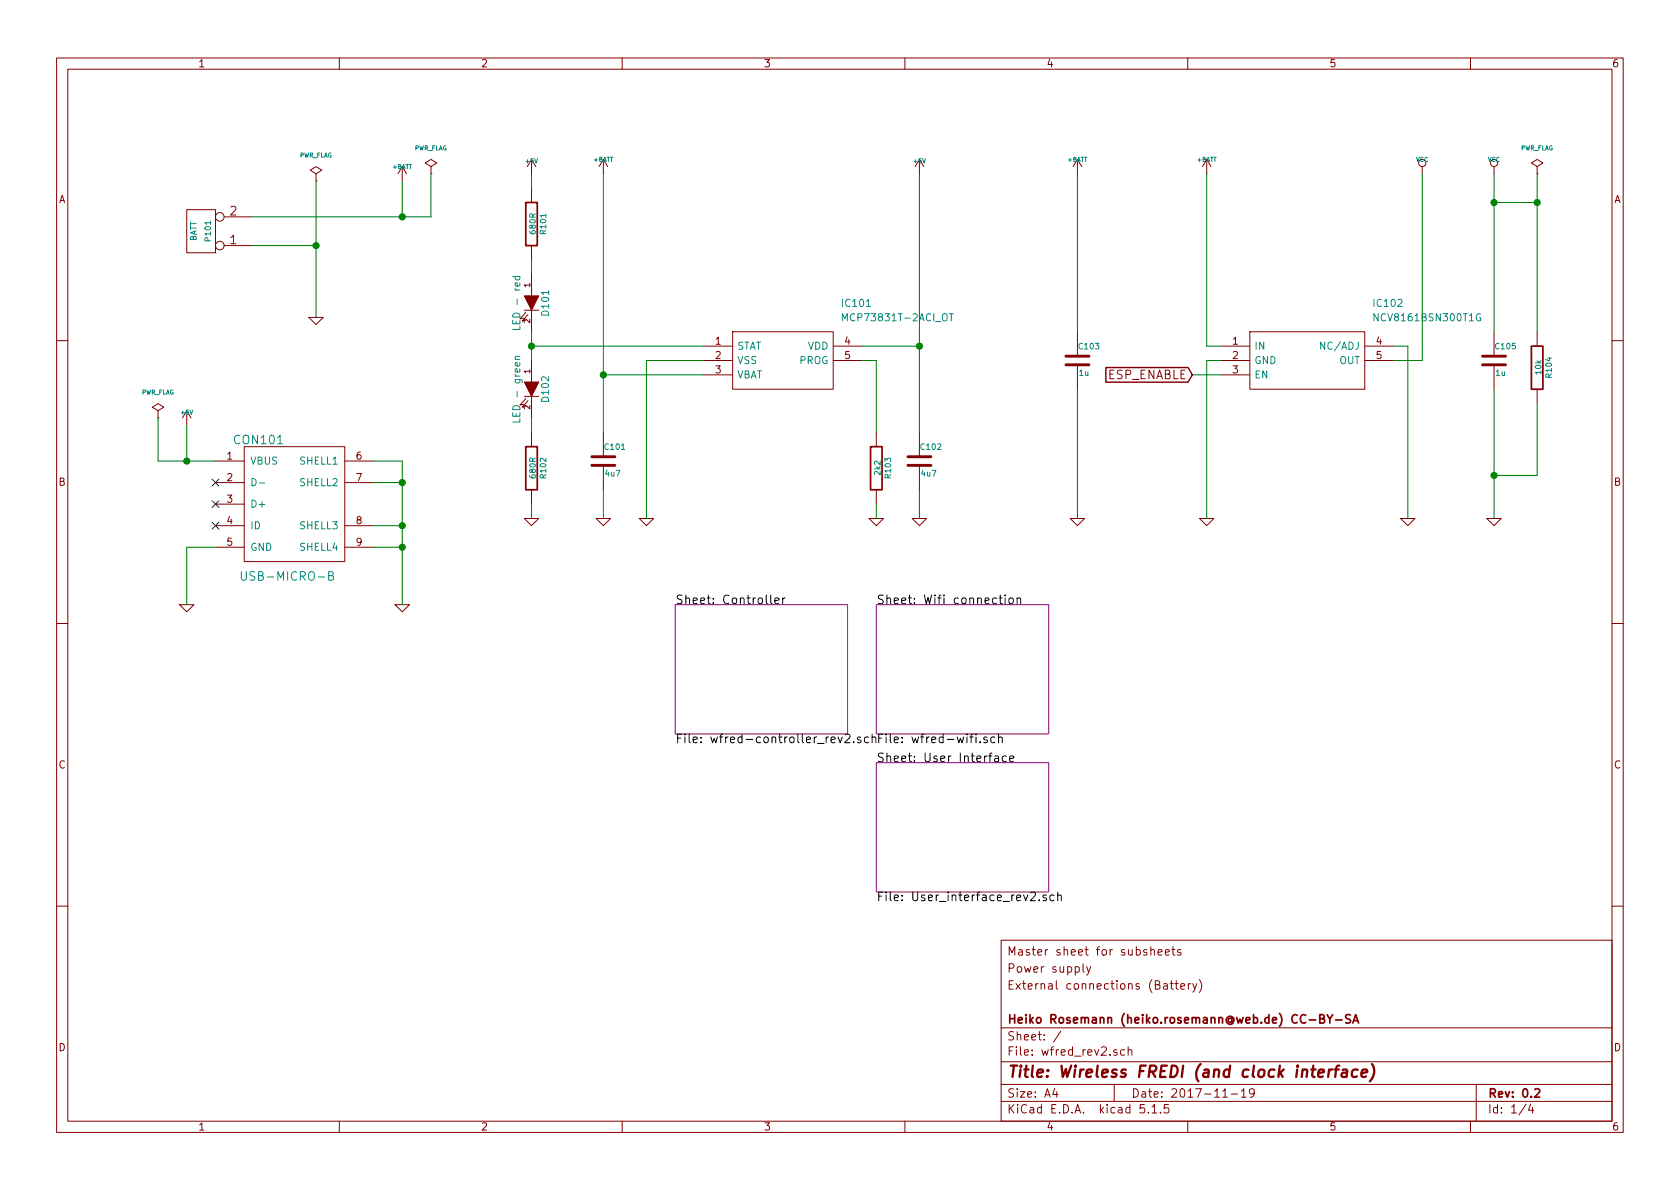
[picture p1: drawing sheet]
<svg xmlns="http://www.w3.org/2000/svg" width="297mm" height="210mm" viewBox="0 0 297 210" stroke-linecap="round" stroke-linejoin="round" font-family="sans-serif">
<g fill="none" stroke="#840000" stroke-width=".18">
<path d="M10 10.3h277v189.9h-277zM12 12.2h273v186.1h-273zM60 10.3v1.9M110 10.3v1.9M160 10.3v1.9M210 10.3v1.9M260 10.3v1.9M33 37.1h5.1v7.6h-5.1zM39.6 38.3h4.8M55.9 30.7l1-.6-1-.6-1 .6 1 .6v1.3M55.9 32h.1M71.1 29.5l-.7 1.2"/>
<path d="M71.1 29.5v2.5M71.1 29.5l.8 1.2M76.2 29.5l1-.7-1-.6-1 .6 1 .7v1.2M76.2 30.7h.1M94 28.2v2.5M94 33.3v2.5M94 28.2l-.8 1.3M94 28.2l.7 1.3M106.7 28.2l-.8 1.3M106.7 28.2v2.5M106.7 28.2l.7 1.3M162.6 28.2v2.5"/>
<path d="M162.6 28.2l-.8 1.3M162.6 28.2l.7 1.3M190.5 28.2v2.5M190.5 28.2l-.8 1.3M190.5 28.2l.8 1.3M213.4 28.2l-.8 1.3M213.4 28.2v2.5M213.4 28.2l.7 1.3M251.5 29.5v1.2M264.2 29.5v1.2M271.8 29.5l1-.7-1-.6-1 .6 1 .7v1.2M271.8 30.7h.1"/>
<path d="M39.6 43.4h4.8M54.6 56.1h2.5l-1.2 1.3zM92.7 54.9h2.5M93 55.2l-1.1 1.2 .7-.1M93.3 55.6l-1 1.2 .7-.2M94 43.4v2.6M94 48.5v3.8M94 54.9v3.8M129.5 58.7h17.8v10.1h-17.8zM190.5 58.7v4.3M221 58.7h20.3v10.1h-20.3zM264.2 58.7v4.3"/>
<path d="M271.8 58.7v2.5M10 60.2h2M27.9 72.6l1.1-.6-1.1-.6-1 .6 1 .6v1.3M27.9 73.9h.1M33 72.6l-.7 1.3M33 72.6v2.6M33 72.6l.8 1.3M43.2 79h17.8v20.3h-17.8zM92.7 70.1h2.5M93.3 70.9l-1 1.1 .7-.1M94 63.7v3.9M94 70.1v3.8"/>
<path d="M94 76.4v2.6M106.7 76.4v4.4M124.5 61.2h5M124.5 63.7h5M124.5 66.3h5M147.3 61.2h5.1M147.3 63.7h5.1M154.9 76.4v2.6M162.6 76.4v4.4M190.5 64.5v4.3M215.9 61.2h5.1M215.9 63.7h5.1"/>
<path d="M215.9 66.3h5.1M241.3 61.2h5.1M241.3 63.7h5.1M264.2 64.5v4.3M271.8 68.8v2.6M285 60.2h2M38.1 81.5h5.1M38.1 85.3h5.1M38.1 89.1h5.1M38.1 93h5.1M38.1 96.8h5.1M61 81.5h5"/>
<path d="M61 85.3h5M61 93h5M61 96.8h5M92.7 91.7h2.5l-1.2 1.3zM94 86.6v2.5M105.4 91.7h2.5l-1.2 1.3zM106.7 82.3v4.3M113 91.7h2.6l-1.3 1.3zM153.7 91.7h2.5l-1.3 1.3zM154.9 86.6v2.5M161.3 91.7h2.5l-1.2 1.3zM162.6 82.3v4.3"/>
<path d="M189.2 91.7h2.6l-1.3 1.3zM212.1 91.7h2.5l-1.2 1.3zM247.6 91.7h2.6l-1.3 1.3zM262.9 91.7h2.5l-1.2 1.3zM10 110.3h2M31.7 106.9h2.6l-1.3 1.3zM69.8 106.9h2.6l-1.3 1.3zM285 110.3h2M10 160.2h2M177 166.3h108v32h-108zM191.5 170.4v1.3l.2 .2M192.1 170.9l.4 1"/>
<path d="M192.8 170.9l-.5 1.4-.2 .1M203.5 168l.2-.1 .3 .1 .1 .9M204.7 168.4l.8-.1-.1-.3-.4-.1-.3 .2 .1 .7h.6M206 168.4l.8-.1-.1-.3-.5-.1-.2 .2 .1 .7h.6M206.9 173.9h.6M207.1 173.4v1.3l.4 .2M207.2 167.9h.5M207.4 167.4v1.3l.3 .2M207.7 173.9h.6M208 173.4v1.3l.3 .2M208.8 174.4l.7-.1-.1-.3-.4-.1-.2 .2v.7h.6M208.8 168a.37 .37 0 0 0-.6 .1l.1 .2 .5 .2v.1l-.2 .3-.4-.1"/>
<path d="M210.1 173.9v1M210.5 173.9l-.4 .3M210.9 173.9l.4 1M211.6 173.9l-.5 1.4-.2 .1M212 173.2a1.71 1.71 0 0 1 0 2.3M285 160.2h2M60 198.3v1.9M110 198.3v1.9M160 198.3v1.9M177 194.8h108M177 191.8h108M177 187.8h108"/>
<path d="M177 181.8h108M186.5 192.5l-.4 1h1M186.8 193v1M187.6 182.3l-1.3 2M197 191.8v3M197.5 185.7a.37 .37 0 0 0-.6 .1l.1 .2 .5 .2 .1 .1-.3 .3-.4-.1M198.8 185.7l-.4-.1-.3 .3 .1 .6 .2 .1 .4-.1M199.5 185.7a.37 .37 0 0 1 .6 .1v.8M199.5 185.1v1.5M202.3 195.3h-.7l-.1 .7 .3-.1 .5 .1 .1 .2-.1 .5-.2 .1-.6-.1M203 196.7v.1M203.7 195.8l.4-.5v1.5"/>
<path d="M203.7 196.8h.8M205.2 196.7v.1M206.6 195.3h-.7l-.1 .7 .2-.1 .6 .1 .1 .2-.1 .5-.2 .1-.6-.1M210 198.3v1.9M216.2 194h.8M217.7 193.5h1.1M219.5 193l.4-.5v1.5M219.5 194h.8M221.8 193.2l-.3 .3h-.3l-.3-.3v-.4l.2-.2 .4-.1 .2 .2a1.13 1.13 0 0 1-.2 1.2l-.4 .1M260 198.3v1.9M261 191.8v6.5M269.8 195.2l-1.2 2"/>
<path d="M270.6 195.2l-.3 1.1h.9M271 195.8v1"/>
<circle cx="38.9" cy="38.3" r=".76"/>
<circle cx="251.5" cy="28.8" r=".63"/>
<circle cx="264.2" cy="28.8" r=".63"/>
<circle cx="38.9" cy="43.4" r=".76"/>
</g>
<path d="M93 35.8h2v7.6h-2zM93 79h2v7.6h-2zM153.9 79h2.1v7.6h-2.1zM270.8 61.2h2v7.6h-2zM234.6 179.4l.5 .8 .5-.8M238.8 179.5l-.6-.1-.3 .3 .1 .4 .7 .3v.4l-.2 .1-.6-.1M233.3 180.1h.6l.2-.1v-.3l-.2-.3h-.6v1.5h.6l.3-.3a.41 .41 0 0 0-.3-.5M235.1 180.2v.7M236.1 180.4h1.2M239.2 180.9l.5-1.5 .5 1.5M239.3 180.5h.8M271.4 192.7l.2-.2h.4l.2 .5-.9 1h.9" fill="none" stroke="#840000" stroke-width=".3"/>
<path d="M235.6 189.1a.55 .55 0 0 0-.7 .4M236 189.1h.7M236.8 188.4l-.4 .1-.1 .2-.2 1.7M237.4 189.2h.8l-.1 1.2M238.2 189.6l-.7 .1a.4 .4 0 0 0-.3 .3 .4 .4 0 0 0 .2 .4l.7-.1M240.1 189.2a.68 .68 0 0 0-1 .3v.8l.2 .1 .6-.1M240.7 189.8l1-.2v-.4l-.6-.1-.3 .3v.9l.1 .1 .6-.1M242.6 188.2a2.31 2.31 0 0 1-.4 3" fill="none" stroke="#840000" stroke-width=".41"/>
<path d="M119.4 106.9h30.5v22.9h-30.5zM154.9 106.9h30.5v22.9h-30.5zM154.9 134.9h30.5v22.8h-30.5z" fill="none" stroke="#840084" stroke-width=".18"/>
<g fill="none" stroke="#000" stroke-width=".18">
<path d="M136.3 105.2v1.3l.2 .3M137 106.2l.7-.1v-.3l-.5-.1-.2 .2 .1 .8h.6M138.4 105.7v1.1M138.8 105.7l-.4 .3M176.6 105.7h.6M176.9 105.2v1.3v.2l.3 .1M177.7 105.2v.2M177.7 105.7v1.1M178.4 105.9l.3-.2 .4 .2 .1 .5-.2 .3-.3 .1-.3-.2zM179.8 105.9l.2-.2 .4 .1 .1 1M179.8 105.7v1.1M148.2 130.3l.3 1 .4-1"/>
<path d="M149.4 129.9l.6-.1 .2 .1 .1 .3-.9 1.1h.9M151 131.2v.1M152.2 130.4a.37 .37 0 0 0-.6 .1l.1 .3 .5 .2-.2 .3h-.4M153.5 130.4l-.4-.1-.3 .3v.4l.2 .3h.5M154.2 130.4h.1a.37 .37 0 0 1 .6 .1v.8M154.2 129.8v1.5M173.3 131.2v.1M174.5 130.4a.37 .37 0 0 0-.6 .1l.1 .3 .6 .2-.2 .3h-.5M175.9 133.8h.6l.1 .9M175.9 130.4l-.4-.1-.3 .3v.4l.1 .3h.6M176.6 134l-.6 .1a.31 .31 0 0 0-.2 .3 .31 .31 0 0 0 .2 .3l.6-.1M176.6 130.4a.37 .37 0 0 1 .6 .1v.8"/>
<path d="M176.6 129.8v1.5M177.9 133.8l-.4-.1-.3 .3v.4l.2 .2h.5M178.5 134.2l.7-.2v-.2l-.5-.1-.2 .2 .1 .7h.6M183.7 159.1v.2M185 158.3h-.4l-.2 .2 .1 .2 .5 .1v.4h-.6M186.4 158.3h-.5l-.2 .1v.7a.48 .48 0 0 0 .7 .1M187 158.4l.2-.1h.4l.1 1M187 157.8v1.5"/>
</g>
<g fill="none" stroke="#008484" stroke-width=".18">
<path d="M90.7 48.9h1.2M91.1 48.9v.3l.2 .3 .6-.1v-.5M91.9 57.7v.6h-1.2M148.9 56.7v-1.2l.5 .9 .4-.9v1.2M167.8 55.5h.8M168.2 55.5v1.2M243.7 55.5v1.2l-.8-1.2v1.2M261.7 55.5a.59 .59 0 0 0-.7 .6 .59 .59 0 0 0 .7 .6l.1-.5h-.2M91.1 63.5h.8M91.9 74v.6h-1.2M91.9 63l-.8 .1v.3l.1 .1M44.6 84.6a.64 .64 0 0 1 .7 .7 .64 .64 0 0 1-.7 .6z"/>
<path d="M45.8 85.4h1M42.7 101.1v1.4a.48 .48 0 0 0 .8 0v-1.4M58.1 101.8l.8-.1v-.5l-.8-.1v1.5h.6l.2-.1 .1-.4-.1-.2-.3-.1"/>
</g>
<g fill="#840000" stroke="#840000" stroke-width=".18">
<path d="M92.7 67.6h2.5l-1.2 2.5z"/>
<path d="M92.7 52.3h2.5l-1.2 2.6z"/>
</g>
<path d="M188.5 64.5h4M188.5 63h4M262.1 64.5h4.1M262.1 63h4.1M104.6 82.3h4.1M104.6 80.8h4.1M160.5 82.3h4.1M160.5 80.8h4.1" fill="none" stroke="#840000" stroke-width=".51"/>
<g fill="none" stroke="#008400" stroke-width=".18">
<path d="M55.9 32v24.1M71.1 32v6.3M76.2 30.7v7.6h-31.8M94 30.7v2.6M106.7 30.7v45.7M162.6 30.7v45.7M190.5 30.7v28M213.4 30.7v30.5h2.5M251.5 30.7v33h-5.1M264.2 30.7v28M264.2 35.8h7.6M271.8 30.7v28"/>
<path d="M44.4 43.4h11.5M94 46v2.5M94 58.7v5M27.9 73.9v7.6h10.2M33 75.2v6.3M94 61.2h30.5M94 73.9v2.5M106.7 66.3h17.8M124.5 63.7h-10.2v28M152.4 63.7h2.5v12.7M152.4 61.2h10.2M190.5 68.8v22.9"/>
<path d="M210.8 66.3h5.1M215.9 63.7h-2.5v28M246.4 61.2h2.5v30.5M264.2 68.8v22.9M271.8 71.4v12.7h-7.6M38.1 96.8h-5.1v10.1M66 81.5h5.1v25.4M66 96.8h5.1M66 93h5.1M66 85.3h5.1M94 89.1v2.6M106.7 86.6v5.1"/>
<path d="M154.9 89.1v2.6M162.6 86.6v5.1"/>
</g>
<path d="M195.5 65h14.6l.7 1.3-.7 1.3h-14.6z" fill="none" stroke="#840000" stroke-width=".25"/>
<g fill="#008400" stroke="#008400" stroke-width=".25">
<circle cx="271.8" cy="35.8" r=".51"/>
<circle cx="71.1" cy="96.8" r=".51"/>
<circle cx="264.2" cy="84.1" r=".51"/>
<circle cx="71.1" cy="38.3" r=".51"/>
<circle cx="71.1" cy="93" r=".51"/>
<circle cx="264.2" cy="35.8" r=".51"/>
<circle cx="71.1" cy="85.3" r=".51"/>
<circle cx="33" cy="81.5" r=".51"/>
<circle cx="94" cy="61.2" r=".51"/>
<circle cx="162.6" cy="61.2" r=".51"/>
<circle cx="106.7" cy="66.3" r=".51"/>
<circle cx="55.9" cy="43.4" r=".51"/>
</g>
<path d="M37.5 92.3l1.2 1.3M37.5 84.7l1.2 1.2M37.5 88.5l1.2 1.3M38.7 92.3l-1.2 1.3M38.7 84.7l-1.2 1.2M38.7 88.5l-1.2 1.3" fill="none" stroke="#000084" stroke-width=".18"/>
<text font-size="2.8" fill="#840000" x="178" y="190.5">Title: Wireless FREDI (and clock interface)</text>
<g font-size="2.1" fill="#840000">
<text x="40.7" y="38.1">2</text>
<text x="40.7" y="43.2">1</text>
<text x="195.8" y="67.1">ESP_ENABLE</text>
<text x="178" y="172">Power supply</text>
<text x="178" y="169">Master sheet for subsheets</text>
<text x="178" y="175">External connections (Battery)</text>
<text x="178" y="184">Sheet: /</text>
<text x="178" y="181">Heiko Rosemann (heiko.rosemann@web.de) CC-BY-SA</text>
<text x="178" y="186.7">File: wfred_rev2.sch</text>
<text x="178" y="196.9">KiCad E.D.A. kicad 5.1.5</text>
<text x="178" y="194.1">Size: A4</text>
<text x="200" y="194.1">Date: 2017-11-19</text>
<text x="263" y="194.1">Rev: 0.2</text>
<text x="263" y="196.9">Id: 1/4</text>
</g>
<g font-size="2.1" fill="#008484">
<text x="41.6" y="78.6">CON101</text>
<text x="43.6" y="102.7">USB-MICRO-B</text>
</g>
<g font-size="2.1">
<text x="119.4" y="106.8">Sheet: Controller</text>
<text x="154.9" y="106.8">Sheet: Wifi connection</text>
<text x="119.4" y="131.4">File: wfred-controller_rev2.sch</text>
<text x="154.9" y="131.4">File: wfred-wifi.sch</text>
<text x="154.9" y="134.8">Sheet: User Interface</text>
<text x="154.9" y="159.4">File: User_interface_rev2.sch</text>
</g>
<g font-size="1.8" fill="#840000">
<text x="35" y="11.9">1</text>
<text x="85" y="11.9">2</text>
<text x="135" y="11.9">3</text>
<text x="185" y="11.9">4</text>
<text x="235" y="11.9">5</text>
<text x="285" y="11.9">6</text>
<text x="10.4" y="35.9">A</text>
<text x="285.4" y="35.9">A</text>
<text x="126.5" y="61">1</text>
<text x="126.5" y="63.5">2</text>
<text x="149.4" y="61">4</text>
<text x="149.4" y="63.5">5</text>
<text x="218" y="61">1</text>
<text x="218" y="63.5">2</text>
<text x="243.4" y="61">4</text>
<text x="243.4" y="63.5">5</text>
<text x="126.5" y="66">3</text>
<text x="218" y="66">3</text>
<text x="40.2" y="81.3">1</text>
<text x="63" y="81.3">6</text>
<text x="10.4" y="85.9">B</text>
<text x="40.2" y="85.1">2</text>
<text x="40.2" y="88.9">3</text>
<text x="63" y="85.1">7</text>
<text x="285.4" y="85.9">B</text>
<text x="40.2" y="92.7">4</text>
<text x="63" y="92.7">8</text>
<text x="40.2" y="96.5">5</text>
<text x="63" y="96.5">9</text>
<text x="10.4" y="135.9">C</text>
<text x="285.4" y="135.9">C</text>
<text x="10.4" y="185.9">D</text>
<text x="285.4" y="185.9">D</text>
<text x="35" y="199.9">1</text>
<text x="85" y="199.9">2</text>
<text x="135" y="199.9">3</text>
<text x="185" y="199.9">4</text>
<text x="235" y="199.9">5</text>
<text x="285" y="199.9">6</text>
</g>
<g font-size="1.8" fill="#008484">
<text x="92" y="57.5" transform="rotate(-90 92 57.5)">LED - red</text>
<text x="97.1" y="55.7" transform="rotate(-90 97.1 55.7)">D101</text>
<text x="149" y="54.3">IC101</text>
<text x="149.7" y="56.8">MCP73831T-2ACI_OT</text>
<text x="243" y="54.3">IC102</text>
<text x="243.5" y="56.8">NCV8161BSN300T1G</text>
<text x="130.3" y="61.8">STAT</text>
<text x="130.3" y="64.4">VSS</text>
<text x="141.4" y="64.4">PROG</text>
<text x="142.8" y="61.8">VDD</text>
<text x="221.7" y="61.8">IN</text>
<text x="221.7" y="64.4">GND</text>
<text x="234" y="61.8">NC/ADJ</text>
<text x="236.8" y="64.4">OUT</text>
<text x="97.1" y="70.9" transform="rotate(-90 97.1 70.9)">D102</text>
<text x="130.3" y="66.9">VBAT</text>
<text x="221.7" y="66.9">EN</text>
<text x="92" y="73.8" transform="rotate(-90 92 73.8)">LED - green</text>
<text x="44.2" y="82.2">VBUS</text>
<text x="53.2" y="82.2">SHELL1</text>
<text x="44.2" y="89.8">D+</text>
<text x="53.2" y="86">SHELL2</text>
<text x="44.2" y="93.6">ID</text>
<text x="53.2" y="93.6">SHELL3</text>
<text x="44.2" y="97.4">GND</text>
<text x="53.2" y="97.4">SHELL4</text>
</g>
<g font-size="1.4" fill="#008484">
<text x="94.7" y="41.3" transform="rotate(-90 94.7 41.3)">680R</text>
<text x="96.6" y="41.3" transform="rotate(-90 96.6 41.3)">R101</text>
<text x="34.7" y="42.8" transform="rotate(-90 34.7 42.8)">BATT</text>
<text x="37.3" y="42.5" transform="rotate(-90 37.3 42.5)">P101</text>
<text x="190.9" y="61.8">C103</text>
<text x="264.5" y="61.8">C105</text>
<text x="190.9" y="66.5">1u</text>
<text x="264.5" y="66.5">1u</text>
<text x="272.5" y="66.1" transform="rotate(-90 272.5 66.1)">10k</text>
<text x="274.4" y="66.7" transform="rotate(-90 274.4 66.7)">R104</text>
<text x="107" y="79.5">C101</text>
<text x="155.7" y="83.9" transform="rotate(-90 155.7 83.9)">2k2</text>
<text x="162.9" y="79.5">C102</text>
<text x="94.7" y="84.4" transform="rotate(-90 94.7 84.4)">680R</text>
<text x="96.6" y="84.5" transform="rotate(-90 96.6 84.5)">R102</text>
<text x="107.1" y="84.2">4u7</text>
<text x="157.5" y="84.5" transform="rotate(-90 157.5 84.5)">R103</text>
<text x="163" y="84.2">4u7</text>
</g>
<g font-size="1.4" fill="#840000">
<text x="93.7" y="50.8" transform="rotate(-90 93.7 50.8)">1</text>
<text x="93.7" y="57.1" transform="rotate(-90 93.7 57.1)">2</text>
<text x="93.7" y="66" transform="rotate(-90 93.7 66)">1</text>
<text x="93.7" y="72.4" transform="rotate(-90 93.7 72.4)">2</text>
</g>
<g font-size="1.1" fill="#008484">
<text x="52.9" y="27.9">PWR_FLAG</text>
<text x="69.4" y="29.9">+BATT</text>
<text x="73.2" y="26.6">PWR_FLAG</text>
<text x="93" y="28.9">+5V</text>
<text x="105" y="28.6">+BATT</text>
<text x="161.6" y="28.9">+5V</text>
<text x="188.8" y="28.6">+BATT</text>
<text x="211.6" y="28.6">+BATT</text>
<text x="250.3" y="28.6">VCC</text>
<text x="263" y="28.6">VCC</text>
<text x="268.8" y="26.6">PWR_FLAG</text>
<text x="25" y="69.8">PWR_FLAG</text>
<text x="32.1" y="73.3">+5V</text>
</g>
</svg>
